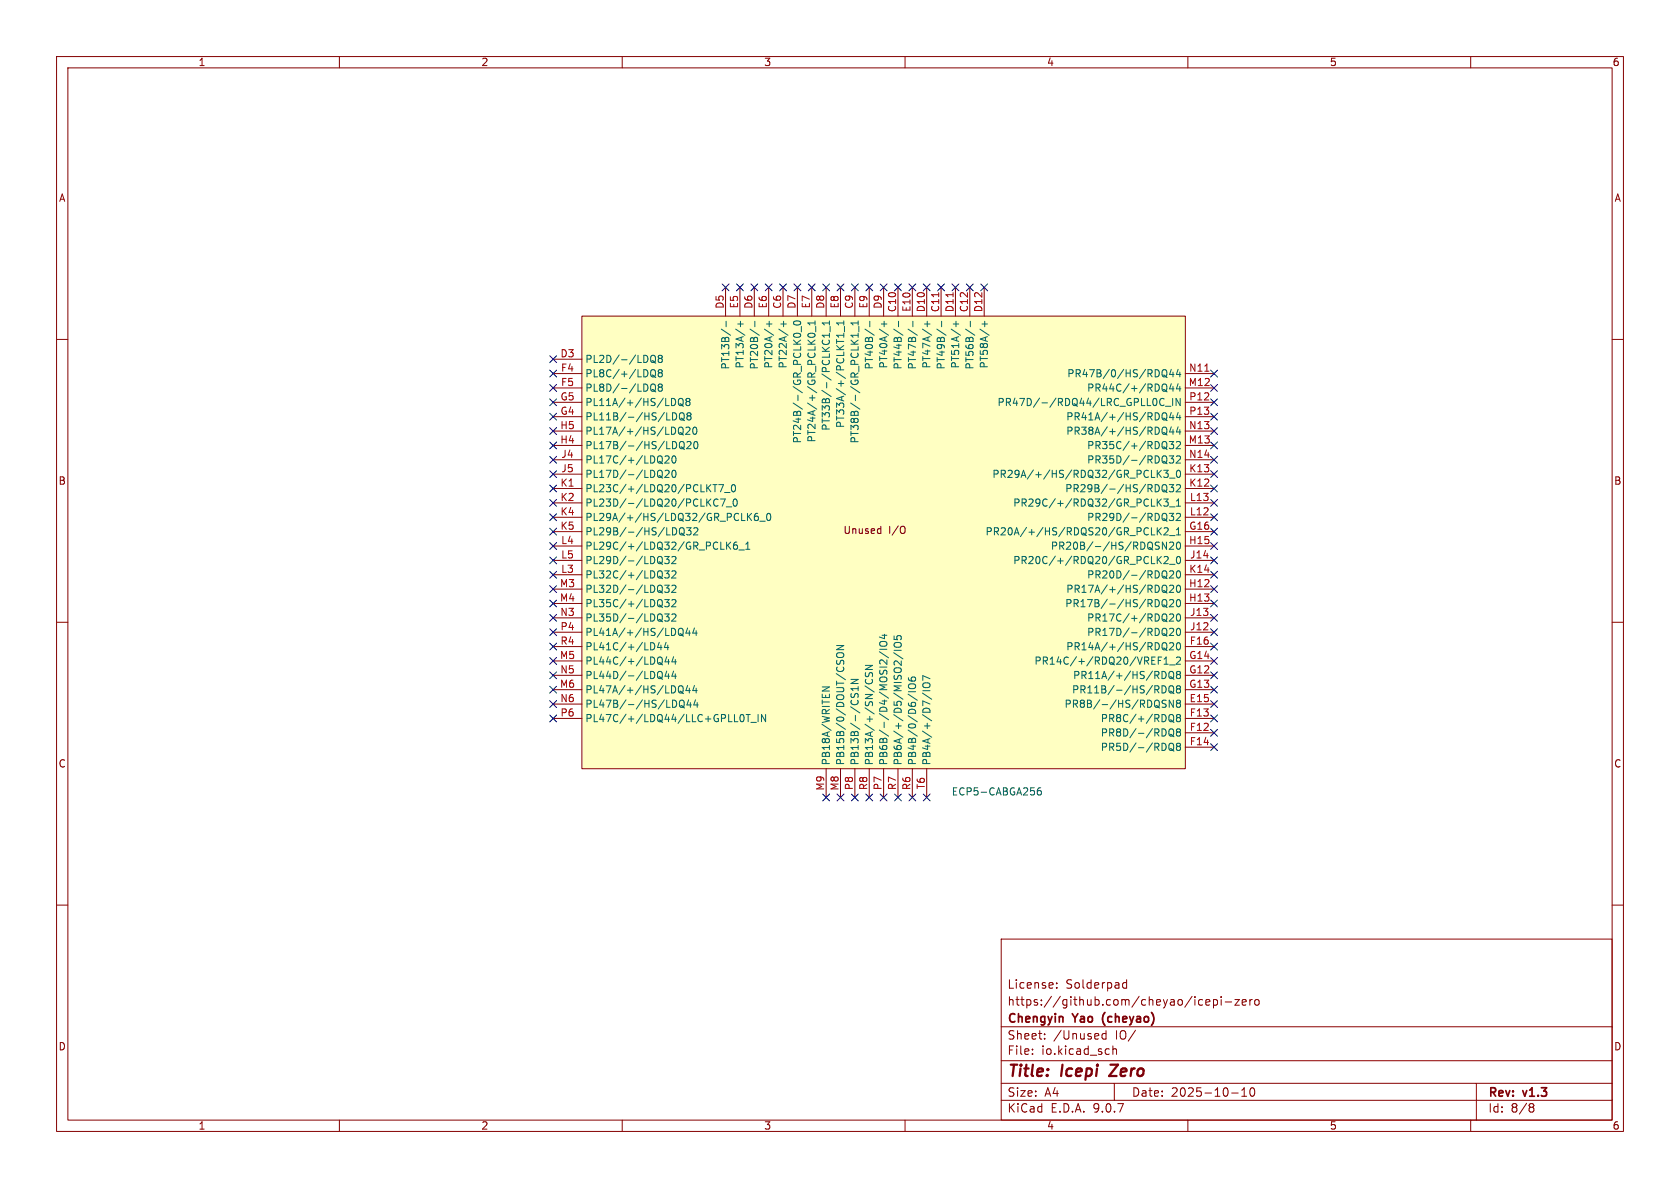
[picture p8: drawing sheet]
<svg xmlns="http://www.w3.org/2000/svg" width="297mm" height="210mm" viewBox="0 0 297 210" stroke-linecap="round" stroke-linejoin="round" font-family="sans-serif">
<g fill="none" stroke="#840000" stroke-width=".18">
<path d="M10 10h277v190h-277zM12 12h273v186h-273zM60 10v2M110 10v2M160 10v2M210 10v2M260 10v2M10 60h2M285 60h2M10 110h2M285 110h2M10 160h2"/>
<path d="M177 166h108v32h-108zM186.8 174.6v.1M186.8 173.8v.1M198.5 174.4l.2 .3 .5-.1M199.2 173.2v1.5M199.2 173.8l-.5-.1-.2 .3M212 177.6h.6M212 176.8h.6M213.2 177.2l.7-.1-.1-.3-.4-.1-.2 .2v.7h.6M214.5 176.8l.5-.1 .2 .3v.4l-.1 .2h-.6M214.5 176.7v1.5M215.9 176.2v.1"/>
<path d="M215.9 176.7v1M216.6 177.1h1.1M218.3 176.7h.8l-.8 1h.8M219.6 177.2l.7-.1-.1-.3-.4-.1-.2 .2 .1 .7h.5M221 176.7v1M221.4 176.7l-.3 .1-.1 .2M222 176.8l.3-.1 .3 .3v.4l-.3 .3-.3-.1-.2-.2v-.4zM285 160h2M60 198v2M110 198v2M160 198v2M177 194.5h108"/>
<path d="M177 191.5h108M177 187.5h108M177 181.5h108M182.5 186.3v.1M182.5 185.5v.1M184.7 183.6v.1M184.7 182.8v.1M195.5 182.2v1.5M195.5 182.8l-.4-.1-.3 .3v.4l.2 .2h.5M196.7 184.9v1.5M196.7 185.5l.3-.1 .3 .1 .1 .9M197 191.5v3"/>
<path d="M210 198v2M217.7 193.2h1.2M219.5 193.8h.9M219.5 192.7l.5-.4v1.5M221.1 192.4l.2-.1a.81 .81 0 0 1 .6 .6 .81 .81 0 0 1-.3 .8l-.1 .1a.81 .81 0 0 1-.4-1.4zM260 198v2M261 191.5v6.5M270.6 195.1l.4 .1 .2 .2-.3 .3M270.6 195.7h.3M270.9 195.7l.2 .2 .1 .4-.2 .2-.4 .1"/>
</g>
<path d="M197.6 188.2l-1.5 2h1.3" fill="none" stroke="#840000" stroke-width=".4"/>
<path d="M102.9 55.9h106.6v80h-106.6z" fill="#ffffc2"/>
<g fill="none" stroke="#840000" stroke-width=".18">
<path d="M102.9 55.9h106.6v80h-106.6zM128.3 50.8v5.1M130.8 50.8v5.1M133.3 50.8v5.1M135.9 50.8v5.1M138.4 50.8v5.1M141 50.8v5.1M143.5 50.8v5.1M146 50.8v5.1M148.6 50.8v5.1M151.1 50.8v5.1M153.7 50.8v5.1"/>
<path d="M156.2 50.8v5.1M158.7 50.8v5.1M161.3 50.8v5.1M163.8 50.8v5.1M166.4 50.8v5.1M168.9 50.8v5.1M171.4 50.8v5.1M174 50.8v5.1M97.8 63.5h5.1M97.8 66h5.1M97.8 68.6h5.1M97.8 71.1h5.1"/>
<path d="M97.8 73.7h5.1M97.8 76.2h5.1M97.8 78.7h5.1M209.5 66h5.1M209.5 68.6h5.1M209.5 71.1h5.1M209.5 73.7h5.1M209.5 76.2h5.1M209.5 78.7h5.1M97.8 81.3h5.1M97.8 83.8h5.1M97.8 86.4h5.1"/>
<path d="M97.8 88.9h5.1M97.8 91.4h5.1M97.8 94h5.1M97.8 96.5h5.1M97.8 99.1h5.1M155.6 93.5h.1M155.7 93v1.3M155.7 94.2l-.1 .1M159.9 93.2v.9M209.5 81.3h5.1M209.5 83.8h5.1M209.5 86.4h5.1"/>
<path d="M209.5 88.9h5.1M209.5 91.4h5.1M209.5 94h5.1M209.5 96.5h5.1M209.5 99.1h5.1M97.8 101.6h5.1M97.8 104.1h5.1M97.8 106.7h5.1M97.8 109.2h5.1M97.8 111.8h5.1M97.8 114.3h5.1M97.8 116.8h5.1"/>
<path d="M97.8 119.4h5.1M209.5 101.6h5.1M209.5 104.1h5.1M209.5 106.7h5.1M209.5 109.2h5.1M209.5 111.8h5.1M209.5 114.3h5.1M209.5 116.8h5.1M209.5 119.4h5.1M97.8 121.9h5.1M97.8 124.5h5.1M97.8 127h5.1"/>
<path d="M146 135.9v5.1M148.6 135.9v5.1M151.1 135.9v5.1M153.7 135.9v5.1M156.2 135.9v5.1M158.7 135.9v5.1M161.3 135.9v5.1M163.8 135.9v5.1M209.5 121.9h5.1M209.5 124.5h5.1M209.5 127h5.1M209.5 129.5h5.1"/>
<path d="M209.5 132.1h5.1"/>
</g>
<g fill="none" stroke="#006464" stroke-width=".18">
<path d="M127.5 58.2l1.7 1.1M128.4 56.8v1M130.4 57.3h1M130.9 56.8v1M132.6 58.2l1.6 1.1M133.4 56.8v1M135.5 57.3h1M136 56.8v1M138 57.3h1M138.5 56.8v1M140.3 59.1a.75 .75 0 0 1 1.2 .2 .72 .72 0 0 1-1.2-.1zM140.3 56.9a.75 .75 0 0 1 1.2 .3 .72 .72 0 0 1-1.2-.2z"/>
<path d="M141.7 57.7v1M142.9 59.5l-.1-.2a.68 .68 0 0 1 .7-.4 .68 .68 0 0 1 .6 .4l-.1 .2M144.1 56.7v.8M144.1 57.1h-1.3l.4 .4M144.2 57.7v1M146.6 57.1h-1.2l.3 .4M146.6 56.7v.8M146.6 58.9v.7M146.6 59.3h-1.2l.3 .3M146.8 57.7v1M149.2 57.1h-1.3l.4 .4M149.2 59.3h-1.3l.3 .2"/>
<path d="M149.2 56.7v.8M149.2 58.9v.7M149.3 57.7v1M151.7 57.1h-1.3l.4 .4M151.7 59.3h-1.3l.4 .3M151.7 56.7v.8M151.7 58.9v.7M151.8 57.7v1M152.9 58.2l1.7 1.1M153.8 56.8v1M155.8 57.3h1M156.3 56.8v1"/>
<path d="M158 58.2l1.6 1.1M158.8 56.8v1M160.5 58.2l1.7 1.1M161.4 56.8v1M163.4 57.3h1M163.9 56.8v1M165.6 58.2l1.7 1.1M166.5 56.8v1M168.5 57.3h1M169 56.8v1M170.7 58.2l1.6 1.1M171.5 56.8v1"/>
<path d="M173.6 57.3h1M174.1 56.8v1M114.5 63.1v.7M114.5 68.2v.7M115.1 63l.2-.2a.43 .43 0 0 1 .6 .4v.5a.42 .42 0 0 1-.4 .4 .42 .42 0 0 1-.5-.4zM115.1 65.5l.2-.2a.43 .43 0 0 1 .6 .5v.4a.42 .42 0 0 1-.4 .4 .42 .42 0 0 1-.5-.4zM115.1 68.1l.2-.2a.43 .43 0 0 1 .6 .4v.4a.42 .42 0 0 1-.4 .5 .42 .42 0 0 1-.5-.5zM115.3 63.8l.6 .4M115.3 66.3l.6 .4M115.3 68.9l.6 .4M116.6 63.4l-.2-.3 .2-.3h.2l.3 .3-.3 .3M116.6 63.4l-.2 .2v.4l.2 .1 .4-.1 .1-.2v-.2l-.3-.2"/>
<path d="M116.6 65.9l-.2-.2 .2-.4h.2l.3 .3-.3 .3M116.6 65.9l-.2 .2v.4l.2 .1h.4l.1-.2v-.3l-.3-.2M116.6 68.4l-.2-.2 .2-.3h.2l.3 .2-.3 .3M116.6 68.4l-.2 .3v.3l.2 .2 .4-.1 .1-.2v-.2l-.3-.3M116.6 63.4h.2M116.6 65.9h.2M116.6 68.4h.2M117.9 74.2h.6M118.7 70.4a.64 .64 0 0 1 .8 .7 .64 .64 0 0 1-.8 .6M118.9 73a.64 .64 0 0 1 .7 .6 .64 .64 0 0 1-.7 .6zM119.2 78a.68 .68 0 0 1 .4 .7 .68 .68 0 0 1-.4 .6M120 70.6l.2-.2a.43 .43 0 0 1 .6 .5v.4a.42 .42 0 0 1-.4 .4 .42 .42 0 0 1-.5-.4z"/>
<path d="M120 75.7l.2-.2a.43 .43 0 0 1 .6 .4v.5a.42 .42 0 0 1-.4 .4 .42 .42 0 0 1-.5-.4zM120.2 73.2l.2-.2a.43 .43 0 0 1 .6 .4v.4a.42 .42 0 0 1-.5 .5 .42 .42 0 0 1-.4-.5zM120.2 78.2l.2-.2a.43 .43 0 0 1 .6 .5v.4a.42 .42 0 0 1-.5 .4 .42 .42 0 0 1-.4-.4zM120.2 71.4l.6 .4M120.2 76.5l.6 .4M120.4 73.9l.6 .5M120.4 79l.6 .4M121.3 75.6l.4-.1 .3 .4-.8 .9h.8M121.4 78.2l.5-.2 .3 .4-.8 .9h.8M121.5 71l-.2 .2v.4l.2 .1 .4-.1 .1-.1v-.3l-.3-.2M121.5 71l-.2-.3 .2-.3h.2l.3 .3-.3 .3M121.5 71h.2"/>
<path d="M121.7 73.5l-.3-.2 .3-.3h.2l.3 .2-.3 .3M121.7 73.5l-.3 .3 .1 .3 .2 .1h.3l.2-.2v-.2l-.3-.3M121.7 73.5h.2M122.6 75.6l.2-.1a.68 .68 0 0 1 .4 .6 .68 .68 0 0 1-.4 .7 .84 .84 0 0 1-.2-1.2zM122.8 78.2l.2-.2a.68 .68 0 0 1 .4 .7 .68 .68 0 0 1-.4 .6l-.2-.1-.2-.4zM145.5 60.1l-.1 .1M146.5 60.1l.1 .1M204.4 70.6l.1 .3-.1 .7M205.5 65.5l.2-.2a.43 .43 0 0 1 .6 .5v.4a.43 .43 0 0 1-.3 .4 .43 .43 0 0 1-.5-.2M205.5 73.2l.2-.2a.43 .43 0 0 1 .6 .4v.4a.42 .42 0 0 1-.4 .5 .42 .42 0 0 1-.5-.5zM205.5 75.7l.2-.2a.43 .43 0 0 1 .6 .4v.5a.42 .42 0 0 1-.4 .4 .42 .42 0 0 1-.5-.4zM205.7 66.3l.6 .4"/>
<path d="M205.7 73.9l.6 .5M205.7 76.5l.6 .4M205.8 70.6a.6 .6 0 0 0-.8 .4 .6 .6 0 0 0 .6 .7l.2-.1M206 71.8h1M206.2 68.1v.9M206.2 78.2v.9M206.2 69.2l.1 .1M206.2 79.4h.1M206.7 78h.8l-.4 .5 .3 .2v.5l-.2 .1-.5-.1M207.1 65.3l-.3 .9h.8M207.1 67.8l-.3 .9h.8M207.1 72.9l-.3 .9h.8"/>
<path d="M207.1 75.4l-.3 1h.8M207.3 70.4v1.3M207.4 65.8v.8M207.4 68.3v.9M207.4 73.4v.8M207.4 75.9v.9M208 78.2l.5-.2 .2 .4-.8 .9h.8M208.3 65.3l-.3 .9h.8M208.3 67.8l-.3 .9h.8M208.3 72.9l-.3 .9h.8M208.3 75.4l-.3 1h.8M208.6 65.8v.8"/>
<path d="M208.6 68.3v.9M208.6 73.4v.8M208.6 75.9v.9M208.6 70.4v1.3l-.7-1.3v1.3M116.4 83.2l.1-.1a.43 .43 0 0 1 .6 .5v.4a.42 .42 0 0 1-.2 .4 .42 .42 0 0 1-.5-.1M116.4 98.4h.1a.43 .43 0 0 1 .6 .4v.4a.42 .42 0 0 1-.2 .4 .42 .42 0 0 1-.5 0M116.5 84.1l.6 .4M116.5 99.3l.6 .5M116.9 80.7a.9 .9 0 0 1 0 1.1l.2 .2M117.5 98.4h.8l-.4 .5 .3 .1v.5l-.1 .1-.6-.1M117.6 80.7l.5-.1 .2 .4-.8 .9h.8M117.6 83.3l.5-.2 .2 .4-.8 .9h.8"/>
<path d="M118.8 98.5l.5-.1 .2 .3-.8 .9h.8M119 80.7l.1-.1a.68 .68 0 0 1 .4 .6 .68 .68 0 0 1-.4 .7 .84 .84 0 0 1-.1-1.2zM119 83.2l.1-.1a.68 .68 0 0 1 .4 .7 .68 .68 0 0 1-.4 .6 .84 .84 0 0 1-.1-1.2zM119.2 93.3a.68 .68 0 0 1 .4 .6 .68 .68 0 0 1-.4 .7M120.2 93.5l.2-.2a.43 .43 0 0 1 .6 .4v.4a.42 .42 0 0 1-.5 .5 .42 .42 0 0 1-.4-.5zM120.4 94.3l.6 .4M121.4 93.3h.8l-.5 .5 .4 .1v.5l-.2 .2-.5-.2M122.6 93.4l.5-.1 .3 .4-.8 .9h.8M126 85.7h.8M126.4 85.7v1.2M126.9 88.3a.6 .6 0 0 0-.8 .5 .6 .6 0 0 0 .6 .7l.2-.1M127.1 85.7h.8l-.5 1.2"/>
<path d="M127.4 88.2h.8l-.5 1.3M128.1 87.1h1M128.4 89.6h1M128.5 95.8v1.3M128.6 96.4l.6 .7M129.2 95.8l-.7 .8M129.4 85.8l.2-.1a.68 .68 0 0 1 .4 .6 .68 .68 0 0 1-.4 .6l-.2-.1-.1-.3zM129.8 88.3l.1-.1a.68 .68 0 0 1 .4 .6 .68 .68 0 0 1-.4 .7 .84 .84 0 0 1-.1-1.2zM130.3 95.8l-.4 .1a.86 .86 0 0 0 0 1.2l.4-.1 .1-.4-.3-.3h-.2l-.2 .3M130.6 97.2h1M131.1 92h.6M131.8 97.1h.8"/>
<path d="M131.8 96.2l.4-.4v1.3M132.1 90.7v1.3M132.3 91.3l.6 .7M132.9 90.7l-.8 .8M134 90.7l-.4 .1a.86 .86 0 0 0 0 1.2l.4-.1 .1-.4-.3-.3h-.2l-.2 .3M134.3 92.1h1M135.7 90.9l.1-.2a.68 .68 0 0 1 .5 .7 .68 .68 0 0 1-.5 .6l-.1-.1-.2-.4zM203.6 84.4h.6M203.6 94.6h.6M204.5 95.8l.5 .1M204.5 96.4l.3 .2 .2 .3-.3 .2h-.3M204.6 83.1v1.3"/>
<path d="M204.6 93.3v1.3M204.7 85.7l.3 .5-.3 .7M204.8 83.7l.5 .7M204.8 88.8l.5 .7M204.8 93.8l.5 .8M204.8 98.9l.5 .7M205.3 83.1l-.7 .8M205.3 88.2l-.7 .7M205.3 93.3l-.7 .7M205.3 98.4l-.7 .7M205.5 85.9l.2-.2a.43 .43 0 0 1 .6 .4v.4a.42 .42 0 0 1-.4 .5 .42 .42 0 0 1-.5-.5zM205.7 81.6l.6 .4"/>
<path d="M205.7 86.6l.6 .5M205.7 91.7l.6 .4M205.7 80.6a.43 .43 0 0 1 .6 .4v.4a.43 .43 0 0 1-.6 .5M205.7 90.7a.43 .43 0 0 1 .6 .5v.4a.43 .43 0 0 1-.6 .4M205.7 83.1h.8l-.4 .5 .4 .1v.6l-.2 .1-.6-.1M205.7 88.2h.8l-.4 .5 .4 .1v.6l-.2 .1-.6-.1M205.8 93.4l.5-.1 .2 .4-.8 .9h.8M205.8 98.5l.5-.1 .2 .3-.8 .9h.8M206.2 95.8v1.3l-.7-1.3v1.3M206.7 80.6h.8l-.4 .5 .3 .1v.5l-.2 .2-.5-.2M206.7 85.7h.8l-.4 .5 .3 .1v.5l-.2 .1-.5-.1M206.7 90.7h.8l-.4 .5 .3 .2v.5l-.2 .1-.5-.1"/>
<path d="M206.8 89.6h.9M206.8 96l.4-.2 .3 .4-.8 .9h.8M206.8 84.5h.9M206.8 94.7h.9M206.8 99.8h.9M208 80.7l.5-.1 .2 .4-.8 .9h.8M208 85.8l.5-.1 .2 .3-.8 .9h.8M208 89.5h.7M208 90.9l.5-.2 .2 .4-.8 .9h.8M208 94.6h.7M208 88.6l.3-.4v1.3M208 93.7l.3-.4v1.3"/>
<path d="M208.1 83.3l.2-.2a.68 .68 0 0 1 .4 .7 .68 .68 0 0 1-.4 .6l-.2-.1-.1-.4zM208.1 96l.2-.2a.68 .68 0 0 1 .4 .7 .68 .68 0 0 1-.4 .6l-.2-.1-.1-.4zM208.1 98.5l.2-.1a.68 .68 0 0 1 .4 .6 .68 .68 0 0 1-.4 .6l-.2-.1-.1-.3zM115.5 113.7l.3 .5-.3 .6M116.4 103.5l.1-.1a.43 .43 0 0 1 .6 .5v.4a.42 .42 0 0 1-.2 .4 .42 .42 0 0 1-.5 0M116.4 108.6l.1-.1a.43 .43 0 0 1 .6 .5v.4a.42 .42 0 0 1-.2 .4 .42 .42 0 0 1-.5-.1M116.4 118.8l.1-.1a.43 .43 0 0 1 .6 .4v.4a.42 .42 0 0 1-.2 .4 .42 .42 0 0 1-.5 0M116.5 104.4l.6 .4M116.5 109.5l.6 .4M116.5 119.7l.6 .4M116.5 113.5l-.3 1h.8M116.8 114v.9"/>
<path d="M116.9 101a.9 .9 0 0 1 0 1.1l.2 .2M116.9 106.1a.9 .9 0 0 1 0 1.1l.2 .2M116.9 116.2a.9 .9 0 0 1 0 1.2l.2 .1M117.5 100.9h.8l-.4 .5 .3 .1v.6l-.1 .1-.6-.1M117.5 103.4h.8l-.4 .5 .3 .2v.5l-.1 .1-.6-.1M117.5 106h.8l-.4 .5 .3 .1v.5l-.1 .2-.6-.2M117.5 108.5h.8l-.4 .5 .3 .1v.6l-.1 .1-.6-.1M117.8 113.5l-.4 1h.8M117.9 116.1l-.3 .9h.8M117.9 118.6l-.3 .9h.8M118.1 114v.9M118.2 116.6v.8"/>
<path d="M118.2 119.1v.9M118.8 101l.5-.1 .2 .4-.8 .9h.8M118.8 103.6l.5-.2 .2 .4-.8 .9h.8M118.8 106.1l.5-.1 .2 .4-.8 .9h.8M118.8 108.7l.5-.2 .2 .4-.8 .9h.8M119.1 116.1l-.3 .9h.8M119.1 118.6l-.3 .9h.8M119.4 116.6v.8M119.4 119.1v.9M120 111.3l.2-.2a.43 .43 0 0 1 .6 .4v.4a.42 .42 0 0 1-.4 .5 .42 .42 0 0 1-.5-.5zM120.2 112l.6 .5M121.6 111l-.3 .9h.7"/>
<path d="M121.9 111.5v.8M122.8 111l-.3 .9h.8M123.1 111.5v.8M147.9 114.1h1.3l-1.3 .7h1.3M148 115.6a.81 .81 0 0 1 1.2 .1 .43 .43 0 0 1-.5 .5h-.4a.42 .42 0 0 1-.4-.2 .42 .42 0 0 1 .1-.4zM148 116.7l-.1 .2M148.6 116.8l.2-.1 .3 .1M153 117.6h1.2l-1.2 .7h1.2M153 118.9v.5l.1 .2h.4l.2-.6 .3-.1 .2 .2v.5M155.5 115.2l1.6 1.1M155.5 114.8h1.3M155.6 113.6a.81 .81 0 0 1 1.2 .1 .43 .43 0 0 1-.4 .5h-.5a.42 .42 0 0 1-.3-.2 .42 .42 0 0 1 0-.4z"/>
<path d="M155.9 112.3h.9M156.4 112.1v.8l-.9-.3M156.8 116.7v.7l-.9-.7-.3 .1-.1 .4M158 115.4l1.6 1.1M158.1 112.4v.6l.6 .1-.2-.2 .1-.4 .2-.1h.4l.1 .2-.1 .5M158.1 115h1.2M158.1 113.8a.81 .81 0 0 1 1.2 .1 .43 .43 0 0 1-.4 .5h-.4a.42 .42 0 0 1-.4-.2 .42 .42 0 0 1 0-.4zM160.6 119.8l.1 .4a.86 .86 0 0 0 1.2 0l-.2-.5h-.4l-.2 .2v.3l.2 .2M164.4 120l-1.3-.6v.9M204.7 106.1l.3 .4-.3 .7M204.8 116.8h.4M204.8 116.1h.6"/>
<path d="M205.4 118.7a.64 .64 0 0 1 .8 .6 .64 .64 0 0 1-.8 .7M205.5 103.6l.2-.2a.43 .43 0 0 1 .6 .5v.4a.42 .42 0 0 1-.4 .4 .42 .42 0 0 1-.5-.4zM205.5 106.2l.2-.2a.43 .43 0 0 1 .6 .4v.4a.42 .42 0 0 1-.4 .5 .42 .42 0 0 1-.5-.5zM205.5 113.8l.2-.2a.43 .43 0 0 1 .6 .4v.5a.42 .42 0 0 1-.4 .4 .42 .42 0 0 1-.5-.4zM205.7 104.4l.6 .4M205.7 107l.6 .4M205.7 114.6l.6 .4M205.7 100.9a.43 .43 0 0 1 .6 .4v.5a.43 .43 0 0 1-.6 .4M205.7 111.1a.43 .43 0 0 1 .6 .4v.4a.43 .43 0 0 1-.6 .4M205.8 101.9l.5 .4M205.8 112l.5 .5M205.8 117.4h.7"/>
<path d="M205.8 116.5l.4-.4v1.3M206.2 108.7v.9M206.2 109.9h.1M206.8 101l.4-.1 .3 .4-.8 .9h.8M206.8 103.6l.4-.2 .3 .4-.8 .9h.8M206.8 106.1l.4-.1 .3 .4-.8 .9h.8M206.8 108.7l.4-.2 .3 .4-.8 .9h.8M206.8 111.2l.4-.1 .3 .3-.8 .9h.8M206.8 113.7l.4-.1 .3 .4-.8 .9h.8M206.8 117.5h.9M206.8 118.8l.1-.1a.43 .43 0 0 1 .6 .4v.4a.42 .42 0 0 1-.4 .5 .42 .42 0 0 1-.5-.5v-.4zM206.9 119.7l.7 .4"/>
<path d="M208 116.3l.5-.2 .2 .4-.8 .9h.8M208.1 101l.2-.1a.68 .68 0 0 1 .4 .6 .68 .68 0 0 1-.4 .7l-.2-.1-.1-.4zM208.1 103.6l.2-.2a.68 .68 0 0 1 .4 .7 .68 .68 0 0 1-.4 .6l-.2-.1-.1-.4zM208.1 106.1l.2-.1a.68 .68 0 0 1 .4 .6 .68 .68 0 0 1-.4 .7l-.2-.2-.1-.3zM208.1 108.7l.2-.2a.68 .68 0 0 1 .4 .7 .68 .68 0 0 1-.4 .6l-.2-.1-.1-.4zM208.1 111.2l.2-.1a.68 .68 0 0 1 .4 .6 .68 .68 0 0 1-.4 .6l-.2-.1-.1-.3zM208.1 113.7l.2-.1a.68 .68 0 0 1 .4 .6 .68 .68 0 0 1-.4 .7l-.2-.1-.1-.4zM208.2 119.2l-.2-.2 .2-.3h.3l.2 .2-.2 .3M208.2 119.2l-.2 .3v.3l.2 .2 .4-.1 .1-.2v-.2l-.2-.3M208.2 119.2h.3M119.2 123.8a.68 .68 0 0 1 .4 .6 .68 .68 0 0 1-.4 .6M120 121.4l.2-.2a.43 .43 0 0 1 .6 .5v.4a.42 .42 0 0 1-.4 .4 .42 .42 0 0 1-.5-.4z"/>
<path d="M120.2 124l.2-.2a.43 .43 0 0 1 .6 .4v.4a.42 .42 0 0 1-.5 .5 .42 .42 0 0 1-.4-.5zM120.2 122.2l.6 .4M120.4 124.7l.6 .5M121.6 121.2l-.3 .9h.7M121.7 123.7l-.3 .9h.8M121.9 121.7v.8M122 124.2v.8M122.8 121.2l-.3 .9h.8M123 123.7l-.4 .9h.8M123.1 121.7v.8M123.3 124.2v.8M131 126.4l.1-.1a.68 .68 0 0 1 .5 .6 .68 .68 0 0 1-.5 .7l-.1-.1"/>
<path d="M131.9 126.3h.7M132.3 126.3v1.3M132.7 127.7h1M134 126.3v1.3M135.3 126.3v1.3l-.7-1.3v1.3M145.4 121.4h1.2l-1.2 .8M150.4 120.1h1.3l-1.3 .7h1.3M150.5 122.6v.6M151.7 121.4v.7M151.7 123.1l-.1-.4-.3-.1-.1 .1-.2 .5M151.7 121.7h-1.3l.4 .4M153.1 120.1l-.1 .4 .2 .3"/>
<path d="M154.1 120.1l.1 .4-.1 .3M160.5 122.7l1.7 1.1M160.6 122.3h1.3M160.7 121.1a.81 .81 0 0 1 1.2 .1 .43 .43 0 0 1-.5 .5h-.4a.42 .42 0 0 1-.4-.2 .42 .42 0 0 1 .1-.4zM163.1 122.5l1.6 1.1M163.1 122.1h1.3M163.2 120.9a.81 .81 0 0 1 1.2 .1 .43 .43 0 0 1-.4 .6h-.4a.42 .42 0 0 1-.4-.3 .42 .42 0 0 1 0-.4zM184 139.3h-.4a.86 .86 0 0 0 0 1.2l.4-.1 .1-.4-.2-.3h-.3l-.2 .3M205.4 121.2a.64 .64 0 0 1 .8 .7 .64 .64 0 0 1-.8 .6zM206.2 123.8h-.5l-.2 .1v.4l.5 .2 .2 .3-.3 .2h-.5M206.6 126.7a.42 .42 0 0 1 .5-.4 .42 .42 0 0 1 .4 .4v.5a.42 .42 0 0 1-.4 .4 .42 .42 0 0 1-.5-.4M206.8 128.9l.1-.1a.43 .43 0 0 1 .6 .5v.4a.42 .42 0 0 1-.4 .4 .42 .42 0 0 1-.5-.4v-.4z"/>
<path d="M206.8 121.3l.1-.1a.43 .43 0 0 1 .6 .5v.4a.42 .42 0 0 1-.4 .4 .42 .42 0 0 1-.5-.4v-.4zM206.8 131.5l.1-.1a.43 .43 0 0 1 .6 .4v.4a.42 .42 0 0 1-.4 .5 .42 .42 0 0 1-.5-.5v-.4zM206.9 122.2l.7 .4M206.9 127.3l.7 .4M206.9 129.8l.7 .4M206.9 132.4l.7 .4M207.4 123.8v1.2l-.7-1.2v1.2M208.2 126.9l-.2 .2v.4l.2 .1 .4-.1 .1-.2v-.2l-.2-.2M208.2 129.4l-.2 .2v.4l.2 .1h.4l.1-.2v-.3l-.2-.2M208.2 121.8l-.2-.3 .2-.3h.3l.2 .3-.2 .3M208.2 121.8l-.2 .2v.4l.2 .1 .4-.1 .1-.1v-.3l-.2-.2M208.2 124.3l-.2-.2 .2-.3h.3l.2 .2-.2 .3"/>
<path d="M208.2 124.3l-.2 .3v.3l.2 .1h.4l.1-.2v-.2l-.2-.3M208.2 126.9l-.2-.3 .2-.3h.3l.2 .3-.2 .3M208.2 129.4l-.2-.2 .2-.4h.3l.2 .3-.2 .3M208.2 131.9l-.2-.2 .2-.3h.3l.2 .2-.2 .3M208.2 131.9l-.2 .3v.3l.2 .2 .4-.1 .1-.2v-.2l-.2-.3M208.2 121.8h.3M208.2 124.3h.3M208.2 126.9h.3M208.2 129.4h.3M208.2 131.9h.3"/>
</g>
<path d="M166 51.7v.8M168.5 51.7v.8M213 65.6h.7" fill="none" stroke="#a90000" stroke-width=".18"/>
<g fill="none" stroke="#000084" stroke-width=".18">
<path d="M127.7 50.2l1.2 1.2M128.9 50.2l-1.2 1.2M130.2 50.2l1.2 1.2M131.4 50.2l-1.2 1.2M132.7 50.2l1.3 1.2M134 50.2l-1.3 1.2M135.3 50.2l1.2 1.2M136.5 50.2l-1.2 1.2M137.8 50.2l1.2 1.2M139 50.2l-1.2 1.2M140.4 50.2l1.2 1.2M141.6 50.2l-1.2 1.2"/>
<path d="M142.9 50.2l1.2 1.2M144.1 50.2l-1.2 1.2M145.4 50.2l1.3 1.2M146.7 50.2l-1.3 1.2M148 50.2l1.2 1.2M149.2 50.2l-1.2 1.2M150.5 50.2l1.2 1.2M151.7 50.2l-1.2 1.2M153.1 50.2l1.2 1.2M154.3 50.2l-1.2 1.2M155.6 50.2l1.2 1.2M156.8 50.2l-1.2 1.2"/>
<path d="M158.1 50.2l1.3 1.2M159.4 50.2l-1.3 1.2M160.7 50.2l1.2 1.2M161.9 50.2l-1.2 1.2M163.2 50.2l1.2 1.2M164.4 50.2l-1.2 1.2M165.8 50.2l1.2 1.2M167 50.2l-1.2 1.2M168.3 50.2l1.2 1.2M169.5 50.2l-1.2 1.2M170.8 50.2l1.3 1.2M172.1 50.2l-1.3 1.2"/>
<path d="M173.4 50.2l1.2 1.2M174.6 50.2l-1.2 1.2M97.2 75.6l1.2 1.2M97.2 78.1l1.2 1.2M97.2 73.1l1.2 1.2M97.2 65.4l1.2 1.2M97.2 62.9l1.2 1.2M97.2 70.5l1.2 1.2M97.2 68l1.2 1.2M98.4 75.6l-1.2 1.2M98.4 78.1l-1.2 1.2M98.4 73.1l-1.2 1.2"/>
<path d="M98.4 65.4l-1.2 1.2M98.4 62.9l-1.2 1.2M98.4 70.5l-1.2 1.2M98.4 68l-1.2 1.2M214 73.1l1.2 1.2M214 70.5l1.2 1.2M214 65.4l1.2 1.2M214 78.1l1.2 1.2M214 68l1.2 1.2M214 75.6l1.2 1.2M215.2 73.1l-1.2 1.2M215.2 70.5l-1.2 1.2"/>
<path d="M215.2 65.4l-1.2 1.2M215.2 78.1l-1.2 1.2M215.2 68l-1.2 1.2M215.2 75.6l-1.2 1.2M97.2 93.4l1.2 1.2M97.2 95.9l1.2 1.2M97.2 90.8l1.2 1.2M97.2 98.5l1.2 1.2M97.2 83.2l1.2 1.2M97.2 80.7l1.2 1.2M97.2 85.8l1.2 1.2M97.2 88.3l1.2 1.2"/>
<path d="M98.4 93.4l-1.2 1.2M98.4 95.9l-1.2 1.2M98.4 90.8l-1.2 1.2M98.4 98.5l-1.2 1.2M98.4 83.2l-1.2 1.2M98.4 80.7l-1.2 1.2M98.4 85.8l-1.2 1.2M98.4 88.3l-1.2 1.2M214 80.7l1.2 1.2M214 95.9l1.2 1.2M214 98.5l1.2 1.2M214 88.3l1.2 1.2"/>
<path d="M214 90.8l1.2 1.2M214 85.8l1.2 1.2M214 83.2l1.2 1.2M214 93.4l1.2 1.2M215.2 80.7l-1.2 1.2M215.2 95.9l-1.2 1.2M215.2 98.5l-1.2 1.2M215.2 88.3l-1.2 1.2M215.2 90.8l-1.2 1.2M215.2 85.8l-1.2 1.2M215.2 83.2l-1.2 1.2M215.2 93.4l-1.2 1.2"/>
<path d="M97.2 103.5l1.2 1.2M97.2 101l1.2 1.2M97.2 106.1l1.2 1.2M97.2 108.6l1.2 1.2M97.2 111.2l1.2 1.2M97.2 118.8l1.2 1.2M97.2 113.7l1.2 1.2M97.2 116.2l1.2 1.2M98.4 116.2l-1.2 1.2M98.4 111.2l-1.2 1.2M98.4 108.6l-1.2 1.2M98.4 103.5l-1.2 1.2"/>
<path d="M98.4 101l-1.2 1.2M98.4 106.1l-1.2 1.2M98.4 118.8l-1.2 1.2M98.4 113.7l-1.2 1.2M214 108.6l1.2 1.2M214 103.5l1.2 1.2M214 101l1.2 1.2M214 118.8l1.2 1.2M214 116.2l1.2 1.2M214 111.2l1.2 1.2M214 106.1l1.2 1.2M214 113.7l1.2 1.2"/>
<path d="M215.2 108.6l-1.2 1.2M215.2 103.5l-1.2 1.2M215.2 101l-1.2 1.2M215.2 118.8l-1.2 1.2M215.2 116.2l-1.2 1.2M215.2 111.2l-1.2 1.2M215.2 106.1l-1.2 1.2M215.2 113.7l-1.2 1.2M97.2 126.4l1.2 1.2M97.2 121.3l1.2 1.2M97.2 123.9l1.2 1.2M98.4 123.9l-1.2 1.2"/>
<path d="M98.4 126.4l-1.2 1.2M98.4 121.3l-1.2 1.2M214 128.9l1.2 1.2M214 131.5l1.2 1.2M214 123.9l1.2 1.2M214 126.4l1.2 1.2M214 121.3l1.2 1.2M215.2 128.9l-1.2 1.2M215.2 131.5l-1.2 1.2M215.2 123.9l-1.2 1.2M215.2 126.4l-1.2 1.2M215.2 121.3l-1.2 1.2"/>
<path d="M145.4 140.4l1.3 1.2M146.7 140.4l-1.3 1.2M148 140.4l1.2 1.2M149.2 140.4l-1.2 1.2M150.5 140.4l1.2 1.2M151.7 140.4l-1.2 1.2M153.1 140.4l1.2 1.2M154.3 140.4l-1.2 1.2M155.6 140.4l1.2 1.2M156.8 140.4l-1.2 1.2M158.1 140.4l1.3 1.2M159.4 140.4l-1.3 1.2"/>
<path d="M160.7 140.4l1.2 1.2M161.9 140.4l-1.2 1.2M163.2 140.4l1.2 1.2M164.4 140.4l-1.2 1.2"/>
</g>
<g font-size="2.8" fill="#840000">
<text x="178" y="190.9">Title:</text>
<text x="187.7" y="190.9">Icepi</text>
<text x="197.1" y="190.9">Zero</text>
</g>
<g font-size="2.1" fill="#840000">
<text x="178" y="178">https://github.com/cheyao/icepi-zero</text>
<text x="178" y="175">License:</text>
<text x="188.4" y="175">Solderpad</text>
<text x="178" y="184">Sheet:</text>
<text x="178" y="181.2">Chengyin</text>
<text x="186.2" y="184">/Unused</text>
<text x="189.8" y="181.2">Yao</text>
<text x="195.6" y="181.2">(cheyao)</text>
<text x="197.2" y="184">IO/</text>
<text x="178" y="186.7">File:</text>
<text x="184.1" y="186.7">io.kicad_sch</text>
<text x="178" y="196.9">KiCad</text>
<text x="178" y="194.1">Size:</text>
<text x="184.7" y="194.1">A4</text>
<text x="185.7" y="196.9">E.D.A.</text>
<text x="193.3" y="196.9">9.0.7</text>
<text x="200" y="194.1">Date:</text>
<text x="207" y="194.1">2025-10-10</text>
<text x="263" y="194.3">Rev:</text>
<text x="263" y="196.9">Id:</text>
<text x="267.1" y="196.9">8/8</text>
<text x="269.4" y="194.3">v1.3</text>
</g>
<g font-size="1.8" fill="#840000">
<text x="35" y="11.9">1</text>
<text x="85" y="11.9">2</text>
<text x="135" y="11.9">3</text>
<text x="185" y="11.9">4</text>
<text x="235" y="11.9">5</text>
<text x="285" y="11.9">6</text>
<text x="10.3" y="35.9">A</text>
<text x="285.3" y="35.9">A</text>
<text x="10.3" y="85.9">B</text>
<text x="285.3" y="85.9">B</text>
<text x="149" y="94.6">Unused</text>
<text x="157.1" y="94.6">I/O</text>
<text x="10.3" y="135.9">C</text>
<text x="285.3" y="135.9">C</text>
<text x="10.3" y="185.9">D</text>
<text x="285.3" y="185.9">D</text>
<text x="35" y="199.9">1</text>
<text x="85" y="199.9">2</text>
<text x="135" y="199.9">3</text>
<text x="185" y="199.9">4</text>
<text x="235" y="199.9">5</text>
<text x="285" y="199.9">6</text>
</g>
<g font-size="1.8" fill="#a90000">
<text x="128" y="54.7" transform="rotate(-90 128 54.7)">D5</text>
<text x="130.6" y="54.6" transform="rotate(-90 130.6 54.6)">E5</text>
<text x="133.1" y="54.7" transform="rotate(-90 133.1 54.7)">D6</text>
<text x="135.6" y="54.6" transform="rotate(-90 135.6 54.6)">E6</text>
<text x="138.2" y="54.7" transform="rotate(-90 138.2 54.7)">C6</text>
<text x="140.7" y="54.7" transform="rotate(-90 140.7 54.7)">D7</text>
<text x="143.3" y="54.6" transform="rotate(-90 143.3 54.6)">E7</text>
<text x="145.8" y="54.7" transform="rotate(-90 145.8 54.7)">D8</text>
<text x="148.3" y="54.6" transform="rotate(-90 148.3 54.6)">E8</text>
<text x="150.9" y="54.7" transform="rotate(-90 150.9 54.7)">C9</text>
<text x="153.4" y="54.6" transform="rotate(-90 153.4 54.6)">E9</text>
<text x="156" y="54.7" transform="rotate(-90 156 54.7)">D9</text>
<text x="158.5" y="55.3" transform="rotate(-90 158.5 55.3)">C10</text>
<text x="161" y="55.2" transform="rotate(-90 161 55.2)">E10</text>
<text x="163.6" y="55.3" transform="rotate(-90 163.6 55.3)">D10</text>
<text x="166.1" y="55.3" transform="rotate(-90 166.1 55.3)">C11</text>
<text x="168.7" y="55.3" transform="rotate(-90 168.7 55.3)">D11</text>
<text x="171.2" y="55.3" transform="rotate(-90 171.2 55.3)">C12</text>
<text x="173.7" y="55.3" transform="rotate(-90 173.7 55.3)">D12</text>
<text x="99" y="63.2">D3</text>
<text x="99.1" y="65.8">F4</text>
<text x="210.1" y="65.8">N11</text>
<text x="99" y="70.9">G5</text>
<text x="99.1" y="68.3">F5</text>
<text x="210.1" y="68.3">M12</text>
<text x="210.1" y="70.9">P12</text>
<text x="99" y="75.9">H5</text>
<text x="99" y="73.4">G4</text>
<text x="210.1" y="75.9">N13</text>
<text x="210.1" y="73.4">P13</text>
<text x="99" y="78.5">H4</text>
<text x="99.1" y="81">J4</text>
<text x="99.1" y="83.6">J5</text>
<text x="210.1" y="78.5">M13</text>
<text x="210.1" y="81">N14</text>
<text x="210.1" y="83.6">K13</text>
<text x="99" y="86.1">K1</text>
<text x="99" y="88.6">K2</text>
<text x="210.1" y="86.1">K12</text>
<text x="210.3" y="88.6">L13</text>
<text x="99" y="91.2">K4</text>
<text x="99" y="93.7">K5</text>
<text x="210.1" y="93.7">G16</text>
<text x="210.3" y="91.2">L12</text>
<text x="99.1" y="96.3">L4</text>
<text x="99.1" y="98.8">L5</text>
<text x="99.1" y="101.3">L3</text>
<text x="210.1" y="96.3">H15</text>
<text x="210.1" y="101.3">K14</text>
<text x="210.3" y="98.8">J14</text>
<text x="98.9" y="103.9">M3</text>
<text x="98.9" y="106.4">M4</text>
<text x="210.1" y="103.9">H12</text>
<text x="210.1" y="106.4">H13</text>
<text x="99" y="109">N3</text>
<text x="99" y="111.5">P4</text>
<text x="210.3" y="109">J13</text>
<text x="210.3" y="111.5">J12</text>
<text x="98.9" y="116.6">M5</text>
<text x="99" y="119.1">N5</text>
<text x="99" y="114">R4</text>
<text x="210.1" y="116.6">G14</text>
<text x="210.1" y="119.1">G12</text>
<text x="210.2" y="114">F16</text>
<text x="98.9" y="121.7">M6</text>
<text x="99" y="124.2">N6</text>
<text x="210.1" y="121.7">G13</text>
<text x="210.2" y="124.2">E15</text>
<text x="99" y="126.7">P6</text>
<text x="210.2" y="126.7">F13</text>
<text x="210.2" y="129.3">F12</text>
<text x="210.2" y="131.8">F14</text>
<text x="145.8" y="139.9" transform="rotate(-90 145.8 139.9)">M9</text>
<text x="148.3" y="139.9" transform="rotate(-90 148.3 139.9)">M8</text>
<text x="150.9" y="139.8" transform="rotate(-90 150.9 139.8)">P8</text>
<text x="153.4" y="139.8" transform="rotate(-90 153.4 139.8)">R8</text>
<text x="156" y="139.8" transform="rotate(-90 156 139.8)">P7</text>
<text x="158.5" y="139.8" transform="rotate(-90 158.5 139.8)">R7</text>
<text x="161" y="139.8" transform="rotate(-90 161 139.8)">R6</text>
<text x="163.6" y="139.6" transform="rotate(-90 163.6 139.6)">T6</text>
</g>
<g font-size="1.8" fill="#006464">
<text x="103.4" y="64.4">PL2D/-/LDQ8</text>
<text x="129.1" y="65.4" transform="rotate(-90 129.1 65.4)">PT13B/-</text>
<text x="131.7" y="65.2" transform="rotate(-90 131.7 65.2)">PT13A/+</text>
<text x="134.2" y="65.4" transform="rotate(-90 134.2 65.4)">PT20B/-</text>
<text x="136.8" y="65.2" transform="rotate(-90 136.8 65.2)">PT20A/+</text>
<text x="139.3" y="65.2" transform="rotate(-90 139.3 65.2)">PT22A/+</text>
<text x="154.5" y="65.4" transform="rotate(-90 154.5 65.4)">PT40B/-</text>
<text x="157.1" y="65.2" transform="rotate(-90 157.1 65.2)">PT40A/+</text>
<text x="159.6" y="65.4" transform="rotate(-90 159.6 65.4)">PT44B/-</text>
<text x="162.2" y="65.4" transform="rotate(-90 162.2 65.4)">PT47B/-</text>
<text x="164.7" y="65.2" transform="rotate(-90 164.7 65.2)">PT47A/+</text>
<text x="167.2" y="65.4" transform="rotate(-90 167.2 65.4)">PT49B/-</text>
<text x="169.8" y="65.2" transform="rotate(-90 169.8 65.2)">PT51A/+</text>
<text x="172.3" y="65.4" transform="rotate(-90 172.3 65.4)">PT56B/-</text>
<text x="174.9" y="65.2" transform="rotate(-90 174.9 65.2)">PT58A/+</text>
<text x="103.4" y="66.9">PL8C/+/LDQ8</text>
<text x="103.4" y="69.4">PL8D/-/LDQ8</text>
<text x="103.4" y="72">PL11A/+/HS/LDQ8</text>
<text x="176.2" y="72">PR47D/-/RDQ44/LRC_GPLL0C_IN</text>
<text x="188.6" y="66.9">PR47B/0/HS/RDQ44</text>
<text x="192.1" y="69.4">PR44C/+/RDQ44</text>
<text x="103.4" y="74.5">PL11B/-/HS/LDQ8</text>
<text x="103.4" y="77.1">PL17A/+/HS/LDQ20</text>
<text x="146.9" y="76.2" transform="rotate(-90 146.9 76.2)">PT33B/-/PCLKC1_1</text>
<text x="149.5" y="75.8" transform="rotate(-90 149.5 75.8)">PT33A/+/PCLKT1_1</text>
<text x="188.4" y="74.5">PR41A/+/HS/RDQ44</text>
<text x="188.4" y="77.1">PR38A/+/HS/RDQ44</text>
<text x="103.4" y="79.6">PL17B/-/HS/LDQ20</text>
<text x="103.4" y="82.1">PL17C/+/LDQ20</text>
<text x="141.8" y="78.5" transform="rotate(-90 141.8 78.5)">PT24B/-/GR_PCLK0_0</text>
<text x="144.4" y="78.3" transform="rotate(-90 144.4 78.3)">PT24A/+/GR_PCLK0_1</text>
<text x="152" y="78.5" transform="rotate(-90 152 78.5)">PT38B/-/GR_PCLK1_1</text>
<text x="192.1" y="79.6">PR35C/+/RDQ32</text>
<text x="192.1" y="82.1">PR35D/-/RDQ32</text>
<text x="103.4" y="84.7">PL17D/-/LDQ20</text>
<text x="103.4" y="87.2">PL23C/+/LDQ20/PCLKT7_0</text>
<text x="103.4" y="89.8">PL23D/-/LDQ20/PCLKC7_0</text>
<text x="175.3" y="84.7">PR29A/+/HS/RDQ32/GR_PCLK3_0</text>
<text x="179" y="89.8">PR29C/+/RDQ32/GR_PCLK3_1</text>
<text x="188.2" y="87.2">PR29B/-/HS/RDQ32</text>
<text x="103.4" y="92.3">PL29A/+/HS/LDQ32/GR_PCLK6_0</text>
<text x="103.4" y="94.8">PL29B/-/HS/LDQ32</text>
<text x="174.1" y="94.8">PR20A/+/HS/RDQS20/GR_PCLK2_1</text>
<text x="192.1" y="92.3">PR29D/-/RDQ32</text>
<text x="103.4" y="97.4">PL29C/+/LDQ32/GR_PCLK6_1</text>
<text x="103.4" y="99.9">PL29D/-/LDQ32</text>
<text x="179" y="99.9">PR20C/+/RDQ20/GR_PCLK2_0</text>
<text x="185.7" y="97.4">PR20B/-/HS/RDQSN20</text>
<text x="103.4" y="102.5">PL32C/+/LDQ32</text>
<text x="103.4" y="105">PL32D/-/LDQ32</text>
<text x="103.4" y="107.5">PL35C/+/LDQ32</text>
<text x="188.2" y="107.5">PR17B/-/HS/RDQ20</text>
<text x="188.4" y="105">PR17A/+/HS/RDQ20</text>
<text x="192.1" y="102.5">PR20D/-/RDQ20</text>
<text x="103.4" y="110.1">PL35D/-/LDQ32</text>
<text x="103.4" y="112.6">PL41A/+/HS/LDQ44</text>
<text x="192.1" y="110.1">PR17C/+/RDQ20</text>
<text x="192.1" y="112.6">PR17D/-/RDQ20</text>
<text x="103.4" y="115.2">PL41C/+/LD44</text>
<text x="103.4" y="117.7">PL44C/+/LDQ44</text>
<text x="182.8" y="117.7">PR14C/+/RDQ20/VREF1_2</text>
<text x="188.4" y="115.2">PR14A/+/HS/RDQ20</text>
<text x="103.4" y="120.2">PL44D/-/LDQ44</text>
<text x="103.4" y="122.8">PL47A/+/HS/LDQ44</text>
<text x="103.4" y="125.3">PL47B/-/HS/LDQ44</text>
<text x="188.1" y="125.3">PR8B/-/HS/RDQSN8</text>
<text x="189.4" y="122.8">PR11B/-/HS/RDQ8</text>
<text x="189.6" y="120.2">PR11A/+/HS/RDQ8</text>
<text x="103.4" y="127.9">PL47C/+/LDQ44/LLC+GPLL0T_IN</text>
<text x="194.5" y="127.9">PR8C/+/RDQ8</text>
<text x="194.5" y="130.4">PR8D/-/RDQ8</text>
<text x="146.9" y="135.4" transform="rotate(-90 146.9 135.4)">PB18A/WRITEN</text>
<text x="149.5" y="135.4" transform="rotate(-90 149.5 135.4)">PB15B/0/DOUT/CSON</text>
<text x="152" y="135.4" transform="rotate(-90 152 135.4)">PB13B/-/CS1N</text>
<text x="154.5" y="135.4" transform="rotate(-90 154.5 135.4)">PB13A/+/SN/CSN</text>
<text x="157.1" y="135.4" transform="rotate(-90 157.1 135.4)">PB6B/-/D4/MOSI2/IO4</text>
<text x="159.6" y="135.4" transform="rotate(-90 159.6 135.4)">PB6A/+/D5/MISO2/IO5</text>
<text x="162.2" y="135.4" transform="rotate(-90 162.2 135.4)">PB4B/0/D6/IO6</text>
<text x="164.7" y="135.4" transform="rotate(-90 164.7 135.4)">PB4A/+/D7/IO7</text>
<text x="194.5" y="132.9">PR5D/-/RDQ8</text>
<text x="168.2" y="140.8">ECP5-CABGA256</text>
</g>
</svg>
